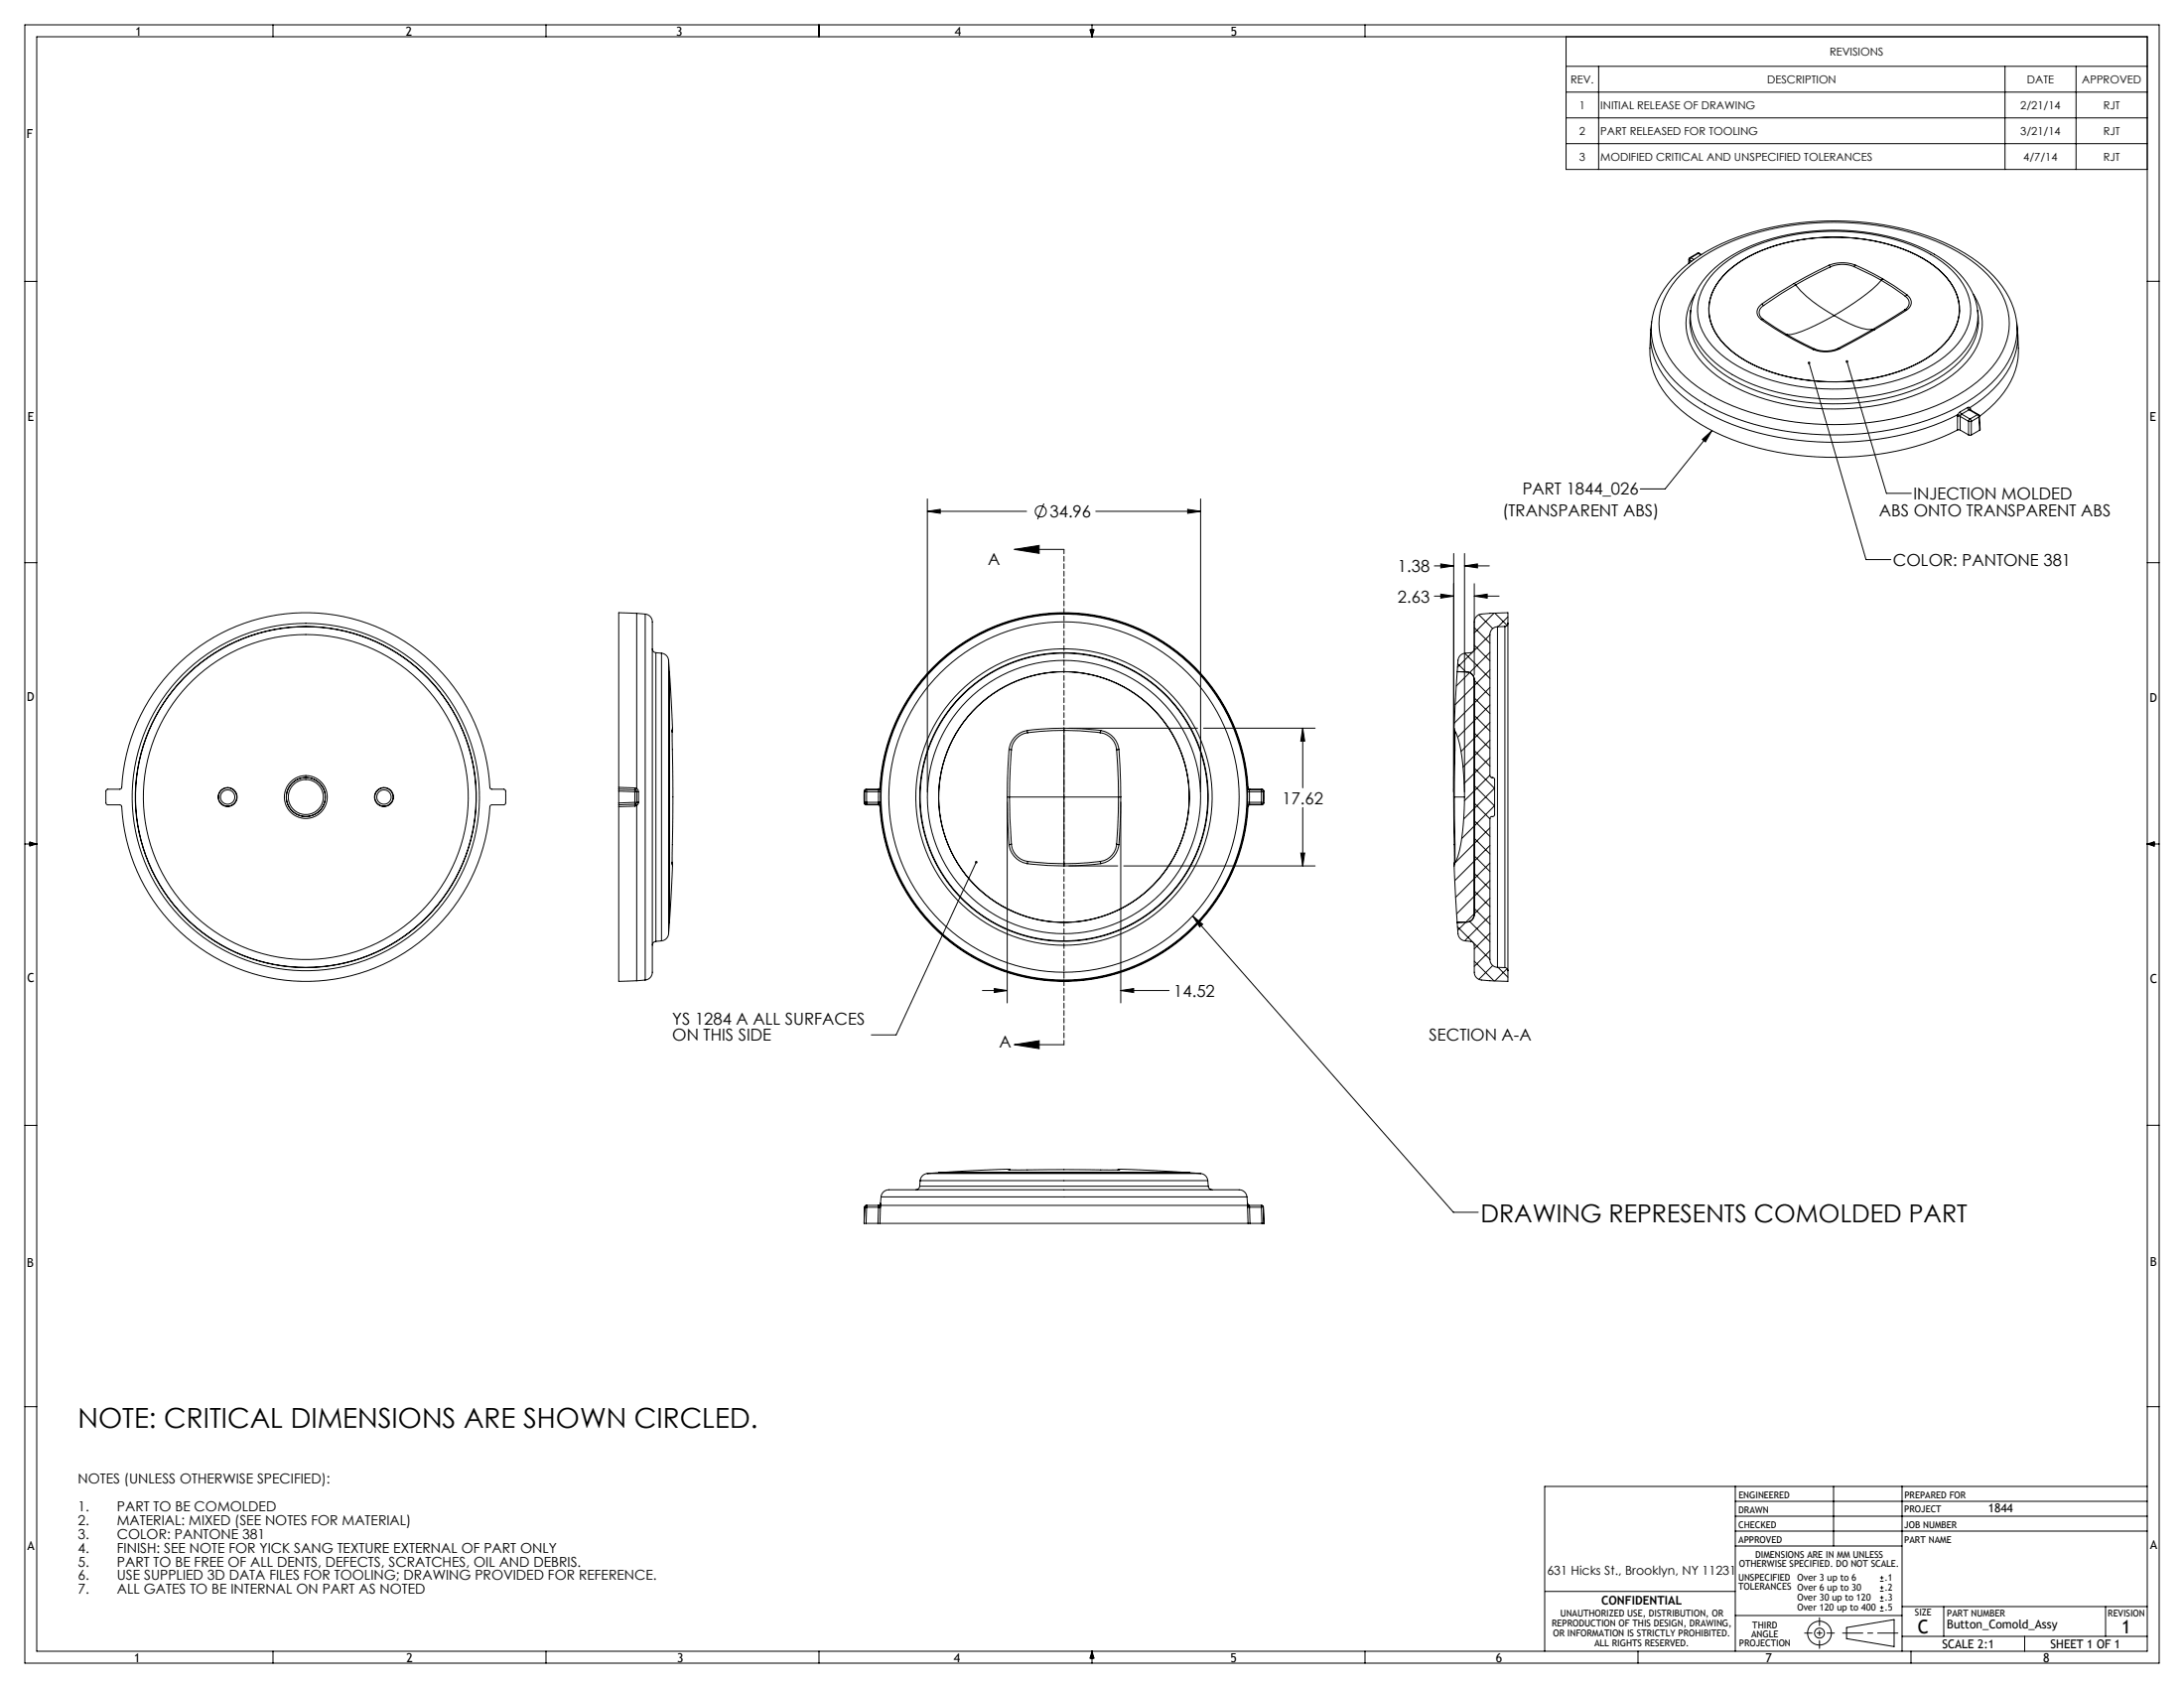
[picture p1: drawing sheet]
<svg xmlns="http://www.w3.org/2000/svg" width="559mm" height="432mm" viewBox="0 0 559 432" stroke-linecap="round" stroke-linejoin="round" font-family="sans-serif">
<g fill="none" stroke="#000" stroke-width=".25">
<path d="M6.3 6.4h546.1v419h-546.1zM9.4 9.4h540v413h-540zM69.8 6.4v3M139.7 6.4v3M209.5 6.4v3M278.9 7.6h1l-.5 1.8zM279.1 7.6l.3 1.8M279.4 6.4v3M279.7 7.6l-.3 1.8M349.2 6.4v3M400.7 9.4v33.9h148.7M400.7 17h148.7"/>
<path d="M409 17v26.3M513 17v26.3M531.2 17v26.3M400.7 30.2h148.7M400.7 36.8h148.7M400.7 23.6h148.7M6.3 72h3.1M430.1 70.2a45.2 45.2 0 0 1 22-11.4 72.8 72.8 0 0 1 45.1 3.7 31.1 31.1 0 0 1 15.2 13.1 16.2 16.2 0 0 1-2.7 18.4 41.7 41.7 0 0 1-21 12.1 72.7 72.7 0 0 1-47.4-3.1 31.1 31.1 0 0 1-15.1-13.1 16.1 16.1 0 0 1 2.7-18.4zM432.1 66.3l.2 .2M432.1 66.3v1.1M432.3 66.5l.5 .4M432.3 66.5l-.1 .8"/>
<path d="M432.4 65.9l-.3 .4M432.4 65.9l.2 .1M432.6 79.5a17.7 17.7 0 0 1 7.6-12.1 47.9 47.9 0 0 1 28.1-8.5 50 50 0 0 1 29.2 7.8 18.3 18.3 0 0 1 8.5 12.8M432.6 79.5a14.2 14.2 0 0 0 4.4 12.8 39 39 0 0 0 20.7 9.9 58.7 58.7 0 0 0 36.4-4.4 22.5 22.5 0 0 0 11.3-11.4l.4-1.3 .4-2.4-.2-3.2M432.6 79.5a14.7 14.7 0 0 0 5.1 12.2 40.5 40.5 0 0 0 21.1 9.5 58.5 58.5 0 0 0 34.4-4.2 23.6 23.6 0 0 0 11.8-11.1 12.7 12.7 0 0 0 1-6.4M432.6 66l-.3 .5M432.6 66l.8 .4M433.7 75.2a13.8 13.8 0 0 0 2 17.7 38.4 38.4 0 0 0 20.3 10.3 60.2 60.2 0 0 0 38.8-4.3 23.3 23.3 0 0 0 11.5-11.4 13.3 13.3 0 0 0-1.4-12.3M434.3 64.8l-1.9 1.1M434.3 64.8h.5M434.3 64.8h.2M434.5 64.8l-1.9 1.2"/>
<path d="M434.5 64.8l.7 .4M434.8 64.8h-.3M434.8 64.8l.5 .3M437.2 79.4l.1 1M438.6 69.7a37 37 0 0 1 20.2-9.6 55.5 55.5 0 0 1 33.6 4.1 21.6 21.6 0 0 1 11.1 11 12.9 12.9 0 0 1-3.5 13.8 37 37 0 0 1-20.2 9.6 55.5 55.5 0 0 1-33.6-4.1 21.6 21.6 0 0 1-11.1-11 12.9 12.9 0 0 1 3.5-13.8zM442 69.5a37.1 37.1 0 0 1 20.4-8.4 49.5 49.5 0 0 1 29.6 5 17.5 17.5 0 0 1 9.2 10.9 12.7 12.7 0 0 1-4.6 11.9 37.1 37.1 0 0 1-20.4 8.4 49.5 49.5 0 0 1-29.6-5 17.5 17.5 0 0 1-9.2-11 12.7 12.7 0 0 1 4.6-11.8zM442 69.5a37 37 0 0 1 20.4-8.4 49.4 49.4 0 0 1 29.5 5 17.4 17.4 0 0 1 9.2 10.9 12.7 12.7 0 0 1-4.5 11.9 37 37 0 0 1-20.4 8.3 49.4 49.4 0 0 1-29.6-4.9 17.4 17.4 0 0 1-9.1-11 12.7 12.7 0 0 1 4.5-11.8zM450.7 77.8a2.27 2.27 0 0 0-.1 3.9M450.7 77.8l.5 .4M451.2 78.2a1.98 1.98 0 0 0-.1 3.4M459 72.5l-8.3 5.3M459 72.5l.4 .4"/>
<path d="M459.4 72.9l-8.2 5.3M459.4 72.9a33.3 33.3 0 0 0 9.9 7.8M468 67.9l-9 4.6M468 67.9l.3 .4M468.3 68.3l-8.9 4.6M474.3 68.2a7.7 7.7 0 0 0-6 .1M474.3 68.2l7 3.5M474.7 67.8l7 3.5M474.7 67.8a9.4 9.4 0 0 0-6.7 .1M474.7 67.8l-.4 .4M481.3 71.7a52.4 52.4 0 0 1-12 9M481.3 71.7l6.2 4.1"/>
<path d="M481.7 71.3l6.3 4.2M481.7 71.3l-.4 .4M487.4 79.3h.4M487.4 79.3l-8.3 5M487.5 75.8a1.95 1.95 0 0 1-.1 3.5M487.8 79.3l-8.2 5.1M488 75.5a2.22 2.22 0 0 1-.2 3.8M488 75.5l-.5 .3M501.3 79.4v1M549.4 72h3M422.3 85.3a20.8 20.8 0 0 0 1.4 11.5 29.5 29.5 0 0 0 13.2 12.7 72.1 72.1 0 0 0 40.9 7 65.5 65.5 0 0 0 23-6.5M422.6 82.6a22.4 22.4 0 0 1 9.3-15.1 57 57 0 0 1 28.4-10.5 71.1 71.1 0 0 1 40.7 6.8 29.9 29.9 0 0 1 13.7 13.7 18 18 0 0 1 1.3 5.1"/>
<path d="M422.6 82.6a18.7 18.7 0 0 0 6.3 17.3 49.2 49.2 0 0 0 23.4 11.4 76.1 76.1 0 0 0 46.7-4.2l1.9-1M422.6 82.6a18.2 18.2 0 0 0 5.8 14.8 47.1 47.1 0 0 0 22.7 11.7 76.5 76.5 0 0 0 46.4-3.3 34.2 34.2 0 0 0 16.3-13.1 16.7 16.7 0 0 0 2.2-10.1M450.6 81.7l6.2 4M451.1 81.6l6.1 4M451.1 81.6l-.5 .1M456.8 85.7l7.1 3.7M457.2 85.6l7 3.6M457.2 85.6l-.4 .1M462.9 92.8l14.5 50.3h6.4M464.2 89.2l-.3 .2M469.3 80.7a46.7 46.7 0 0 1-11.1 4.9h-1M469.3 80.7l2.4 1.3a19.8 19.8 0 0 0 6.1 2.3h1.3"/>
<path d="M470.2 89.1a7.7 7.7 0 0 1-6 .1M470.2 89.1l.4 .2M470.6 89.3a8.7 8.7 0 0 1-6.7 .1M472.6 92.5l10.1 33.7h6.3M479.1 84.3l-8.9 4.8M479.1 84.3l.5 .1M479.6 84.4l-9 4.9M516 82.6a18.5 18.5 0 0 1-5.9 16.8 34.4 34.4 0 0 1-6.1 4.9M516.3 85.3a19.9 19.9 0 0 1-1.8 12.3 26.4 26.4 0 0 1-8 8.9M435.6 112.4l2.4-2.2-1.6 2.8zM438 110.2l-12 14.9h-6.3M500.8 110h.7"/>
<path d="M500.8 106.5v3.5M500.8 106.5h.7M500.9 106.1l-.1 .4M500.9 106.1h.1M500.9 106.1l.7 .2M501.5 110l2.2 1.3M501.5 105.3l-.6 .8M501.5 105.3l.4 .6M501.5 106.5l2.2 1.3M501.5 106.5v3.5M501.6 106.3l-.1 .2M501.9 105.9l-.3 .4"/>
<path d="M501.9 105.9l2.1 1.3M503.4 104.3h.6M503.4 104.3l-1.9 1M503.4 104.3l.4 .5M503.7 111.3h.7M503.7 107.8h.7M503.7 107.8v3.5M503.8 104.8l-1.9 1.1M503.8 104.8l2.2 1.3M504 104.8h.1M504 104.3v.5M504 104.3h.1"/>
<path d="M504 104.3l.1 .3M504 107.2l-.3 .6M504 107.2l.4 .6M504 104.8h-.2M504 104.8l2.2 1.2M504.1 104.6l-.1 .2M504.1 104.6l.1 .3M504.4 107.8v3.5M506 106.1l-2 1.1M506 106.1l.3 .6M506.2 106l.3 .5M506.2 106l-.2 .1"/>
<path d="M506.3 106.7l-1.9 1.1M506.3 106.7l.2 3.3M506.5 106.5l.1 3.3-.1 .2M506.5 106.5l-.2 .2M506.5 110l-2.1 1.3M237.3 130.8l3.3-.5v1zM237.3 127.6v75M237.3 130.8h25.4M267.1 128.8l-1.6 4M280.4 130.8h26.8M303.9 130.3l3.3 .5-3.3 .5zM307.2 127.6v75"/>
<path d="M6.3 143.9h3.1M162.9 156.9v44.8M162.9 156.9l-4.6-.2v44.7M162.9 156.9l2.2 .2M165.1 157.1a2.23 2.23 0 0 1 1.8 2.7v88.1a2.23 2.23 0 0 1-1.8 2.8M165.1 157.1v93.6M259.5 140.5l6.4-1v2.1zM259.5 140.5h12.7M367 144.8h4.9M367 152.5h4.9M368.6 144.3l3.3 .5-3.3 .5zM368.6 152l3.3 .5-3.3 .5z"/>
<path d="M371.9 141.6v61M374.7 144.8l3.3-.5v1zM374.7 141.6v61M374.7 144.8h6.4M377.2 152.5l3.3-.5v1zM377.2 149.3v23.3M377.2 152.5h6.4M377.2 159.1a2 2 0 0 1 1.8-2l6.8-.4v2.8M378.4 157.2l3.5 3.6M382.3 156.9l-5.1 5M382.5 156.8l3.1 3.2M385.8 159.5a.8 .8 0 0 1-.8 .8"/>
<path d="M385.8 159.5v88.8M385.8 157.8l-2.5 2.5M549.4 143.9h3M44.6 170.8a47.2 47.2 0 0 1 50.5-11 47.2 47.2 0 0 1 30.3 41.9l.4 .2h3.2l.3 .3 .1 .9v2.3l-.2 .4-3.4 .1-.3 .2a47.3 47.3 0 0 1-47.2 44.9 47.3 47.3 0 0 1-47.2-44.9l-.4-.2h-3.2l-.4-.3v-1v-2.2l.2-.4 3.4-.1 .3-.2a48.1 48.1 0 0 1 13.6-30.9zM166.9 166a1 1 0 0 0 .9 1M167.8 167v73.8M167.8 167l1.5 .1M169.3 167.1a2 2 0 0 1 1.8 1.8M169.3 167.1v73.6M171.1 168.9l.2 2.9M171.1 168.9v69.9M171.3 171.8v64.2l-.2 2.8"/>
<path d="M171.3 171.8h.1M171.3 171.8l.8 14.5M171.3 171.8v64.1M372.8 171.8h.1M372.8 171.8l2.4 .1M373 169.8l2.1 2.1M374.8 167.1l6.4 6.4M375.2 171.9l-2.4-.1-.7 14.5M375.2 171.9a2 2 0 0 1 2 2v60a2 2 0 0 1-2 2M377.2 178.5l4 4M377.2 174l4 4M377.2 165.1l4 4"/>
<path d="M377.2 160.6l4 4M377.2 166a1 1 0 0 1-.9 1 3.7 3.7 0 0 0-2.4 .5 4 4 0 0 0-1 3.2l-.1 1.1M381.2 162.4l-8.3 8.3M381.2 166.9l-8.6 8.6M381.2 171.4l-8.9 8.9M381.2 175.9l-9.1 9.1M383.1 160.3a2 2 0 0 0-1.9 2v36.1l.2 .4 .8 .2 .2 .4v9.1l-.3 .3-.7 .2-.2 .4v36.1a2 2 0 0 0 1.9 2M383.1 160.3v87.2M385 160.3v87.2M385 160.3h-1.9M172 186.9l.2 17-.2 17M172 186.9v.1"/>
<path d="M172.1 186.3l-.1 1M172.1 186.3l-.1 .6M258.2 191.7l-.5 12.2M258.2 191.7l.6 .1M258.8 191.8l-.5 12.1M262.8 186.9l.1 .5M262.8 186.9a5.6 5.6 0 0 0-4.6 4.8M262.9 187.4a4.8 4.8 0 0 0-4.1 4.4M272.2 186.3l-6.2 .2-3.2 .4M272.2 186.3v.5M272.2 186.8l-6.1 .3-3.2 .3M272.2 186.3l4.1 .1 5.3 .5"/>
<path d="M272.2 186.8l4.1 .1 5.2 .5M272.2 186.8v17.1M273.5 186.3h32.9M281.5 187.4a4.8 4.8 0 0 1 4.2 4.4M281.6 186.9a5.6 5.6 0 0 1 4.7 4.8M281.6 186.9l-.1 .5M285.7 191.8l.5 12.1M286.3 191.7l.5 12.2M286.3 191.7l-.6 .1M308 186.3h28.5M333.3 186.3l.5 3.3h-1zM333.3 186.3v15.2"/>
<path d="M372.1 186.3l.1 .5M372.1 186.3v.7M372.1 191.7l-.2 12.2M372.1 191.7l.2 .1M372.1 187h.1M372.1 187l.2 .4M372.1 187v4.7M372.2 186.8a33.1 33.1 0 0 1 2.4 12.8l.1 4.3M372.2 186.8l.1 .6M372.3 191.8l-.2 12.1M372.3 187.4v4.4M377.2 196.5l5.2 5.2"/>
<path d="M377.2 192l4 4M377.2 187.5l4 4M377.2 183l4 4M381.2 180.4l-8.2 8.2M381.2 184.8l-7.4 7.4M381.2 189.3l-6.9 6.9M381.2 193.8l-6.6 6.6M381.2 198.3l-6.5 6.5M6.3 215.9h3.1M7.6 215.4l1.8 .5-1.8 .5zM7.6 215.6l1.8 .3M9.4 215.9l-1.8 .3"/>
<path d="M158.3 205.4v.5M158.3 202.4l4.1 .1M158.3 201.9v.5M158.3 202.4v3M158.3 205.9v.5M158.3 201.4l4.1 .2M158.3 201.4v.5M158.3 206.4v44.7l4.6-.2M158.3 201.9l4.1 .1M162.4 205.3l-4.1 .1M162.4 205.3v.4M162.4 202v.5"/>
<path d="M162.4 202.5v2.8M162.4 202.5h.5M162.4 202l.4 .2 .1 .3M162.4 206.2l-4.1 .2M162.4 205.7v.5M162.4 201.6v.4M162.4 201.6l.5 .1M162.4 205.7l-4.1 .2M162.7 205.7l.2 .4M162.9 201.7l-.2 .4M162.9 206.1h.1M162.9 201.7l.5 .8"/>
<path d="M162.9 202.5v2.7M162.9 205.2l-.5 .1M162.9 205.2l-.1 .4-.4 .1M162.9 201.7h.1M162.9 206.1l-.5 .1M162.9 202.5h.5M162.9 206.1v44.8M163.4 205.2l-.5 .9M163.4 205.2h-.5M163.4 202.5v2.7M221.1 205.4l.2 .4 .3 .1M221.1 202.4l.1 .1"/>
<path d="M221.1 202.4v3M221.2 205.3l.2 .3 .3 .1M221.2 202.5h.5M221.2 202.5v2.8M221.2 205.3l-.1 .1M221.6 201.9l-.4 .2-.1 .3M221.6 201.9l.1 .1M221.6 201.9h3M221.6 205.9h3M221.7 205.2v.5M221.7 202.5v2.7M221.7 202v.5"/>
<path d="M221.7 205.2l-.5 .1M221.7 202l-.3 .2-.2 .3M221.7 205.7h3.1M221.7 205.2h3.1M221.7 202.5h3.1M221.7 202h3.1M221.7 205.7l-.1 .2M224.6 205.9l.4 .2 .1 .3M224.6 201.9l.2 .1M224.8 202v.1M224.8 205.7l.3 .2 .2 .3M224.8 205.7l-.2 .2"/>
<path d="M224.8 202.1v.4M224.8 205.7l.5 .4M224.8 205.7h.1M224.8 202.5h.5M224.8 205.2v.5M224.8 202.5v2.7M225.1 206.4a47.2 47.2 0 0 0 47.1 44.7 47.2 47.2 0 0 0 47.1-44.7M225.1 201.4l.2 .2M225.1 201.4a47.2 47.2 0 0 1 47.1-44.7 47.2 47.2 0 0 1 47.1 44.7M225.1 201.4l-.1 .4-.4 .1M225.3 201.6v.1M225.3 201.6l-.2 .3-.3 .1"/>
<path d="M225.3 206.2l-.2 .2M225.3 206.1h.1M225.3 201.7v.8M225.3 201.7l-.5 .4M225.3 206.1a47 47 0 0 0 46.9 44.8 47 47 0 0 0 47-44.8M225.3 201.7h.1M225.3 201.7a47 47 0 0 1 46.9-44.8 47 47 0 0 1 47 44.8M225.3 206.1v.1M225.3 205.2v.9M225.3 202.5v2.7M225.3 205.2h-.5M257.7 203.9l.5 12.2"/>
<path d="M257.7 203.9h.6M257.7 205.2v51.4M258.2 216.1a5.6 5.6 0 0 0 4.6 4.8M258.3 203.9l.5 12.1M258.3 203.9h13.9M258.8 216l-.6 .1M258.8 216a4.8 4.8 0 0 0 4.1 4.4M272.2 203.9v17M272.2 203.9h14M285.7 216l.6 .1M285.7 216a4.8 4.8 0 0 1-4.1 4.4M286.2 203.9h.6"/>
<path d="M286.2 203.9l-.5 12.1M286.3 216.1a5.6 5.6 0 0 1-4.7 4.8M286.8 205.2v51.4M286.8 203.9l-.5 12.2M319.2 202.5v2.7M319.2 205.2v.9M319.2 205.2h.5M319.2 201.7h.1M319.2 206.1v.1M319.2 201.7v.8M319.2 206.1h.1M319.2 201.7l.5 .4"/>
<path d="M319.2 201.6l.1 .3 .4 .1M319.2 201.6v.1M319.2 206.2l.1 .2M319.3 201.4l-.1 .2M319.3 201.4l.2 .3 .3 .2M319.7 205.2v.5M319.7 202.5h-.5M319.7 202.5v2.7M319.7 205.2h3M319.7 202.5h3M319.7 205.7l-.5 .4M319.7 202.1v.4"/>
<path d="M319.7 205.7h.1M319.7 202v.1M319.7 205.7l-.4 .2-.1 .3M319.7 205.7h3M319.7 202h3M319.7 205.7l.1 .2M319.8 205.9l-.3 .1-.2 .4M319.8 201.9l-.1 .1M319.8 201.9h3.1M319.8 205.9h3.1M322.7 205.2v.5M322.7 205.2l.5 .1"/>
<path d="M322.7 202v.5M322.7 202l.4 .2 .1 .3M322.7 202.5v2.7M322.7 205.7l.2 .2M322.9 201.9l.3 .1 .2 .4M322.9 201.9l-.2 .1M323.2 205.3l-.1 .3-.4 .1M323.2 202.5h-.5M323.2 202.5v2.8M323.2 205.3l.2 .1M323.4 202.4l-.2 .1M323.4 205.4l-.1 .3-.4 .2"/>
<path d="M323.4 202.4v3M332.8 218.2h1l-.5 3.3zM333.3 206.6v14.9M371.9 203.9l.2 12.2M371.9 203.9h.2M372.1 216.1v4.7M372.1 203.9l.2 12.1M372.1 203.9h2.6M372.3 216v4.4M372.3 216l-.2 .1M374.7 203.9v.8a62.3 62.3 0 0 1-1.6 14.1l-.9 2.1M377.2 218.9l4 4"/>
<path d="M377.2 214.4l4 4M377.2 210l4 4M377.2 205.5l4 4M377.2 201l5.2 5.2M381.2 211.8l-8.8 8.8M381.2 216.3l-9 9M382.4 201.6l-7.9 7.9M382.4 206.1l-8.4 8.4M549.4 215.9h3M549.4 215.9l1.8 .3M549.4 215.9l1.8-.6v1.2zM551.2 215.6l-1.8 .3"/>
<path d="M171.1 238.8a2 2 0 0 1-1.8 1.9M171.3 235.9h.1M171.9 220.9l.2 .6M172 220.5v.3M172 220.8v.1M172 220.9l.1 .6M172.1 221.5l-.8 14.4M249.8 220.6l-20.5 44.1h-6.4M262.8 220.9l5.3 .5 4.1 .1M262.9 220.4l5.3 .4 4 .1M262.9 220.4l-.1 .5M272.2 220.9v.6"/>
<path d="M273.5 221.5h12.5M281.6 220.4l-3.2 .3-6.2 .2M281.6 220.4v.5M281.6 220.9l-3.1 .4-6.3 .2M287.5 221.5h49M305.2 234.3l2.5 2.1-.7 .7zM305.2 234.3l66.7 75.8h6.3M372.1 221.5l.7 14.4h2.4M372.1 220.8v.7M372.1 220.8h.1M372.2 220.9l-.1 .6M372.3 220.4h.1"/>
<path d="M372.3 220.4l-.2 .4M372.3 220.4l-.1 .5M372.8 236l.1 1.4a2.82 2.82 0 0 0 1.6 3.2l1.8 .2a1 1 0 0 1 .9 1v6.9a2 2 0 0 0 1.8 2l6.8 .4v-2.8M372.8 235.9v.1M372.9 237.1l8.3 8.3M375.2 235.9l-2.4 .1M376 235.7l5.2 5.2M377.2 232.4l4 4M377.2 227.9l4 4M377.2 223.4l4 4M381.2 220.8l-8.8 8.7M381.2 225.3l-8.5 8.5"/>
<path d="M381.2 229.7l-8.2 8.3M381.2 234.2l-6.4 6.5M381.2 238.7l-4 4M165.1 250.7l-2.2 .2M167.8 240.8a1 1 0 0 0-.9 1M169.3 240.7l-1.5 .1M251.4 253.4h6.3M254.4 252.9l3.3 .5-3.3 .5zM286.8 253.4l3.3-.5v1zM286.8 253.4h12.3M377.2 245.9l5.1 5M381.2 243.2l-4 4"/>
<path d="M381.9 247l-3.5 3.5M383.1 247.5h1.9M383.3 247.5l2.5 2.5M385 247.5a.8 .8 0 0 1 .8 .8M385.6 247.8l-3.1 3.1M259.5 267.2l6.4-1v2.1zM259.5 267.2h12.7M6.3 287.9h3.1M240.2 300h64.1M240.2 300h.1M257.7 299.1l-17.5 .9M257.7 299.1l.7 .1"/>
<path d="M257.7 299.1l.5 .1M258.1 299.2h.3M258.2 299.2h28.1M258.2 299.2h.2M258.4 299.2h.1M286.8 299.1l-.8 .1h.3M286.8 299.1l-.5 .1M286.8 299.1l17.5 .9M304.3 300h.1M304.3 300h-64.2l-2.8 .2M304.3 300l2.9 .2M549.4 287.9h3"/>
<path d="M221.1 312.9h.5M221.2 308.8l-.1 4.1M221.2 308.8h.1M221.2 308.8h.5M221.6 312.9h3M221.7 308.3l-.3 .2-.2 .3M221.7 308.3h.1M221.7 308.3v.5M221.7 308.8l-.1 4.1M221.7 308.8h3.1M221.7 308.3h3.1M224.6 312.9h.5"/>
<path d="M224.8 308.8h.5M224.8 308.8l-.2 4.1M224.8 308.6v.2M224.8 308.3v.3M225.1 312.9h94.2M225.3 307.9l-.2 .3-.3 .1M225.3 307.9h.1M225.3 308.8l-.2 4.1M225.3 308.4l-.5 .2M225.3 308.3v.5M225.3 308.3h93.9M225.3 308.3v.1"/>
<path d="M225.3 307.9v.5M225.4 306.2a2.23 2.23 0 0 1 2.8-1.9h88.1a2.23 2.23 0 0 1 2.7 1.9M225.4 306.2h93.6M225.4 306.2l-.1 1.7M235.3 303.4a1 1 0 0 1-1 .9M235.3 303.4h73.9M235.4 302h73.6M235.4 302l-.1 1.4M237.3 300.2a2 2 0 0 0-1.9 1.8M237.3 300.2h69.9M307.2 300.2a2 2 0 0 1 1.8 1.8M309 302l.2 1.4"/>
<path d="M309.2 303.4a1 1 0 0 0 .9 .9M319 306.2l.2 1.7M319.2 307.9v.5M319.2 307.9l.1 .3 .4 .1M319.2 307.9h.1M319.2 308.3v.5M319.2 308.3v.1M319.2 308.4l.5 .2M319.2 308.8l.1 4.1M319.2 308.8h.5M319.2 307.9l.2 .3 .3 .1M319.3 312.9h.5"/>
<path d="M319.7 308.3v.3M319.7 308.3h3M319.7 308.6v.2M319.7 308.8l.1 4.1M319.7 308.8h3M319.8 312.9h3.1M322.7 308.3l.4 .2 .1 .3M322.7 308.8h.5M322.7 308.3v.5M322.7 308.8l.2 4.1M322.9 312.9h.5M323.2 308.8l.2 4.1"/>
<path d="M323.2 308.8h.1M6.3 359.8h3.1M549.4 359.8h3M444 384h105.4M444 387.9h105.4M444 380.2v42.2M444 395.5h42.7M444 391.7h105.4M469.1 380.2v15.3M486.7 380.2v42.2M549.4 380.2h-154.2v42.2M395.3 407.1h48.7"/>
<path d="M444 413.3h42.7M472.5 416.3l12.1-2v6.9l-12.1-2zM481 404.5h.9M481 403.6h.9M481 407h.9M481 406.1h.9M481 409.6h.9M481 408.7h.9M481 412.1h.9M481 411.2h.9M481.5 403.2v.8M481.5 405.7v.9"/>
<path d="M481.5 408.2v.9M481.5 410.8v.9M486.7 418.6h62.7M486.7 411h62.7M497.3 411v7.6M518 418.6v3.8M538.7 411v7.6M69.8 422.4v3M139.7 422.4v3M209.5 422.4v3M279.4 422.4v3M279.4 422.4l.5 1.8h-1z"/>
<path d="M279.4 422.4l.3 1.8M279.4 422.4l-.3 1.8M349.2 422.4v3M419.1 422.4v3M488.9 422.4v3"/>
<circle cx="266.3" cy="130.8" r="1.41"/>
<circle cx="58.2" cy="203.9" r="2.43"/>
<circle cx="58.2" cy="203.9" r="2.34"/>
<circle cx="58.2" cy="203.9" r="1.84"/>
<circle cx="78.2" cy="203.9" r="5.5"/>
<circle cx="78.2" cy="203.9" r="43.6"/>
<circle cx="78.2" cy="203.9" r="5"/>
<circle cx="78.2" cy="203.9" r="44.4"/>
<circle cx="78.2" cy="203.9" r="41.6"/>
<circle cx="78.2" cy="203.9" r="4.5"/>
<circle cx="98.2" cy="203.9" r="2.43"/>
<circle cx="98.2" cy="203.9" r="2.34"/>
<circle cx="98.2" cy="203.9" r="1.84"/>
<circle cx="272.2" cy="203.9" r="37.9"/>
<circle cx="272.2" cy="203.9" r="32.1"/>
<circle cx="272.2" cy="203.9" r="36.9"/>
<circle cx="272.2" cy="203.9" r="36.8"/>
<circle cx="272.2" cy="203.9" r="35"/>
<circle cx="272.2" cy="203.9" r="46.8"/>
<circle cx="272.2" cy="203.9" r="32"/>
<circle cx="272.2" cy="203.9" r="44.8"/>
<circle cx="465.5" cy="417.8" r="1.27"/>
<circle cx="465.5" cy="417.8" r="3"/>
</g>
<path d="M272.2 140.5v126.7" fill="none" stroke="#000" stroke-width=".25" stroke-dasharray="1.3 .6" stroke-dashoffset=".2"/>
<path d="M461.7 417.8h7.6" fill="none" stroke="#000" stroke-width=".25" stroke-dasharray="15.2 1.3 1.3 1.3" stroke-dashoffset="13.3"/>
<path d="M465.5 413.8v7.9" fill="none" stroke="#000" stroke-width=".25" stroke-dasharray="15.2 1.3 1.3 1.3" stroke-dashoffset="13.2"/>
<path d="M471.4 417.8h14.2" fill="none" stroke="#000" stroke-width=".25" stroke-dasharray="15.2 1.3 1.3 1.3" stroke-dashoffset="10.1"/>
<g fill="#000">
<path d="M305.2 234.3l2.5 2.1-.7 .7z"/>
<path d="M237.3 130.8l3.3-.5v1zM303.9 130.3l3.3 .5-3.3 .5zM333.3 186.3l.5 3.3h-1zM332.8 218.2h1l-.5 3.3zM254.4 252.9l3.3 .5-3.3 .5zM286.8 253.4l3.3-.5v1zM374.7 144.8l3.3-.5v1zM368.6 144.3l3.3 .5-3.3 .5zM377.2 152.5l3.3-.5v1zM368.6 152l3.3 .5-3.3 .5z"/>
<path d="M259.5 140.5l6.4-1v2.1zM259.5 267.2l6.4-1v2.1zM249.5 220.3a.34 .34 0 0 0 .1 .5 .34 .34 0 0 0 .5-.1 .34 .34 0 0 0-.2-.5l-.1 .4 .1-.4zM435.6 112.4l2.4-2.2-1.6 2.8zM472.3 92.2a.34 .34 0 0 0 .1 .6 .34 .34 0 0 0 .5-.3 .34 .34 0 0 0-.4-.3l.1 .3-.1-.3zM462.6 92.6a.34 .34 0 0 0 .1 .5 .34 .34 0 0 0 .5-.2 .34 .34 0 0 0-.4-.4l.1 .3-.1-.3z"/>
</g>
<text font-size="7.1" x="19.9" y="365.3">NOTE: CRITICAL DIMENSIONS ARE SHOWN CIRCLED.</text>
<text font-size="6.3" x="378.8" y="312.6">DRAWING REPRESENTS COMOLDED PART</text>
<g font-size="4.8">
<text x="490.7" y="417.9">C</text>
<text x="542.9" y="417.9">1</text>
</g>
<g font-size="4.2">
<text x="389.6" y="126.6">PART 1844_026</text>
<text x="489.5" y="127.8">INJECTION MOLDED</text>
<text x="268.6" y="132.4">34.96</text>
<text x="384.4" y="132">(TRANSPARENT ABS)</text>
<text x="480.8" y="132">ABS ONTO TRANSPARENT ABS</text>
<text x="252.7" y="144.5">A</text>
<text x="357.6" y="146.4">1.38</text>
<text x="484.4" y="144.8">COLOR: PANTONE 381</text>
<text x="357.6" y="154.1">2.63</text>
<text x="328" y="205.7">17.62</text>
<text x="300.3" y="255">14.52</text>
<text x="172" y="262.1">YS 1284 A ALL SURFACES</text>
<text x="172" y="266.3">ON THIS SIDE</text>
<text x="255.6" y="268">A</text>
<text x="365.7" y="266.1">SECTION A-A</text>
</g>
<g font-size="3.5">
<text x="19.9" y="379.5">NOTES (UNLESS OTHERWISE SPECIFIED):</text>
<text x="19.9" y="386.6">1.</text>
<text x="29.9" y="386.6">PART TO BE COMOLDED</text>
<text x="19.9" y="390.1">2.</text>
<text x="19.9" y="393.6">3.</text>
<text x="29.9" y="390.1">MATERIAL: MIXED (SEE NOTES FOR MATERIAL)</text>
<text x="29.9" y="393.6">COLOR: PANTONE 381</text>
<text x="19.9" y="397.2">4.</text>
<text x="19.9" y="400.7">5.</text>
<text x="29.9" y="397.2">FINISH: SEE NOTE FOR YICK SANG TEXTURE EXTERNAL OF PART ONLY</text>
<text x="29.9" y="400.7">PART TO BE FREE OF ALL DENTS, DEFECTS, SCRATCHES, OIL AND DEBRIS.</text>
<text x="19.9" y="404.2">6.</text>
<text x="19.9" y="407.8">7.</text>
<text x="29.9" y="404.2">USE SUPPLIED 3D DATA FILES FOR TOOLING; DRAWING PROVIDED FOR REFERENCE.</text>
<text x="29.9" y="407.8">ALL GATES TO BE INTERNAL ON PART AS NOTED</text>
</g>
<g font-size="3.2">
<text x="34.6" y="9.1">1</text>
<text x="103.8" y="9.1">2</text>
<text x="173" y="9">3</text>
<text x="244.3" y="9.2">4</text>
<text x="314.9" y="9.1">5</text>
<text x="6.8" y="35.2">F</text>
<text x="7" y="107.6">E</text>
<text x="550" y="107.6">E</text>
<text x="6.9" y="179.3">D</text>
<text x="550" y="179.5">D</text>
<text x="7" y="251.3">C</text>
<text x="550.1" y="251.5">C</text>
<text x="550.1" y="324">B</text>
<text x="6.9" y="324">B</text>
<text x="7" y="396.4">A</text>
<text x="550.2" y="396.3">A</text>
<text x="395.8" y="402.8">631 Hicks St., Brooklyn, NY 11231</text>
<text x="34.4" y="425.2">1</text>
<text x="104" y="425.2">2</text>
<text x="173.3" y="425.2">3</text>
<text x="244" y="425.2">4</text>
<text x="314.9" y="425.2">5</text>
<text x="382.7" y="425.2">6</text>
<text x="451.8" y="425.2">7</text>
<text x="522.8" y="425.2">8</text>
</g>
<g font-size="3.1">
<text x="508.7" y="386.9">1844</text>
<text x="409.7" y="410.5">CONFIDENTIAL</text>
<text x="498.1" y="416.6">Button_Comold_Assy</text>
<text x="496.9" y="421.7">SCALE 2:1</text>
<text x="524.6" y="421.7">SHEET 1 OF 1</text>
</g>
<g font-size="2.8">
<text x="468.1" y="14.2">REVISIONS</text>
<text x="401.9" y="21.3">REV.</text>
<text x="452.2" y="21.3">DESCRIPTION</text>
<text x="518.6" y="21.3">DATE</text>
<text x="532.7" y="21.3">APPROVED</text>
<text x="404.1" y="27.9">1</text>
<text x="409.5" y="27.9">INITIAL RELEASE OF DRAWING</text>
<text x="516.9" y="27.9">2/21/14</text>
<text x="538.2" y="27.9">RJT</text>
<text x="404.1" y="34.5">2</text>
<text x="409.5" y="34.5">PART RELEASED FOR TOOLING</text>
<text x="516.9" y="34.5">3/21/14</text>
<text x="538.2" y="34.5">RJT</text>
<text x="404.1" y="41.1">3</text>
<text x="409.5" y="41.1">MODIFIED CRITICAL AND UNSPECIFIED TOLERANCES</text>
<text x="517.7" y="41.1">4/7/14</text>
<text x="538.2" y="41.1">RJT</text>
</g>
<g font-size="2.4">
<text x="444.8" y="383.2">ENGINEERED</text>
<text x="487.3" y="383.2">PREPARED FOR</text>
<text x="444.8" y="387">DRAWN</text>
<text x="487.3" y="386.9">PROJECT</text>
<text x="444.8" y="394.6">APPROVED</text>
<text x="444.8" y="390.8">CHECKED</text>
<text x="487.2" y="394.6">PART NAME</text>
<text x="487.2" y="390.8">JOB NUMBER</text>
<text x="444.9" y="400.9">OTHERWISE SPECIFIED. DO NOT SCALE.</text>
<text x="449.1" y="398.6">DIMENSIONS ARE IN MM UNLESS</text>
<text x="444.8" y="404.4">UNSPECIFIED</text>
<text x="444.8" y="406.7">TOLERANCES Over 6 up to 30</text>
<text x="459.9" y="404.5">Over 3 up to 6</text>
<text x="482.2" y="404.5">.1</text>
<text x="482.2" y="407">.2</text>
<text x="399.2" y="413.6">UNAUTHORIZED USE, DISTRIBUTION, OR</text>
<text x="459.9" y="409.6">Over 30 up to 120</text>
<text x="459.9" y="412.1">Over 120 up to 400</text>
<text x="482.2" y="409.6">.3</text>
<text x="482.2" y="412.1">.5</text>
<text x="490" y="413.4">SIZE</text>
<text x="498.1" y="413.4">PART NUMBER</text>
<text x="539.3" y="413.4">REVISION</text>
<text x="397.1" y="416.1">REPRODUCTION OF THIS DESIGN, DRAWING,</text>
<text x="397.4" y="418.7">OR INFORMATION IS STRICTLY PROHIBITED.</text>
<text x="448.1" y="418.9">ANGLE</text>
<text x="448.4" y="416.6">THIRD</text>
<text x="408" y="421.2">ALL RIGHTS RESERVED.</text>
<text x="445" y="421.2">PROJECTION</text>
</g>
</svg>
